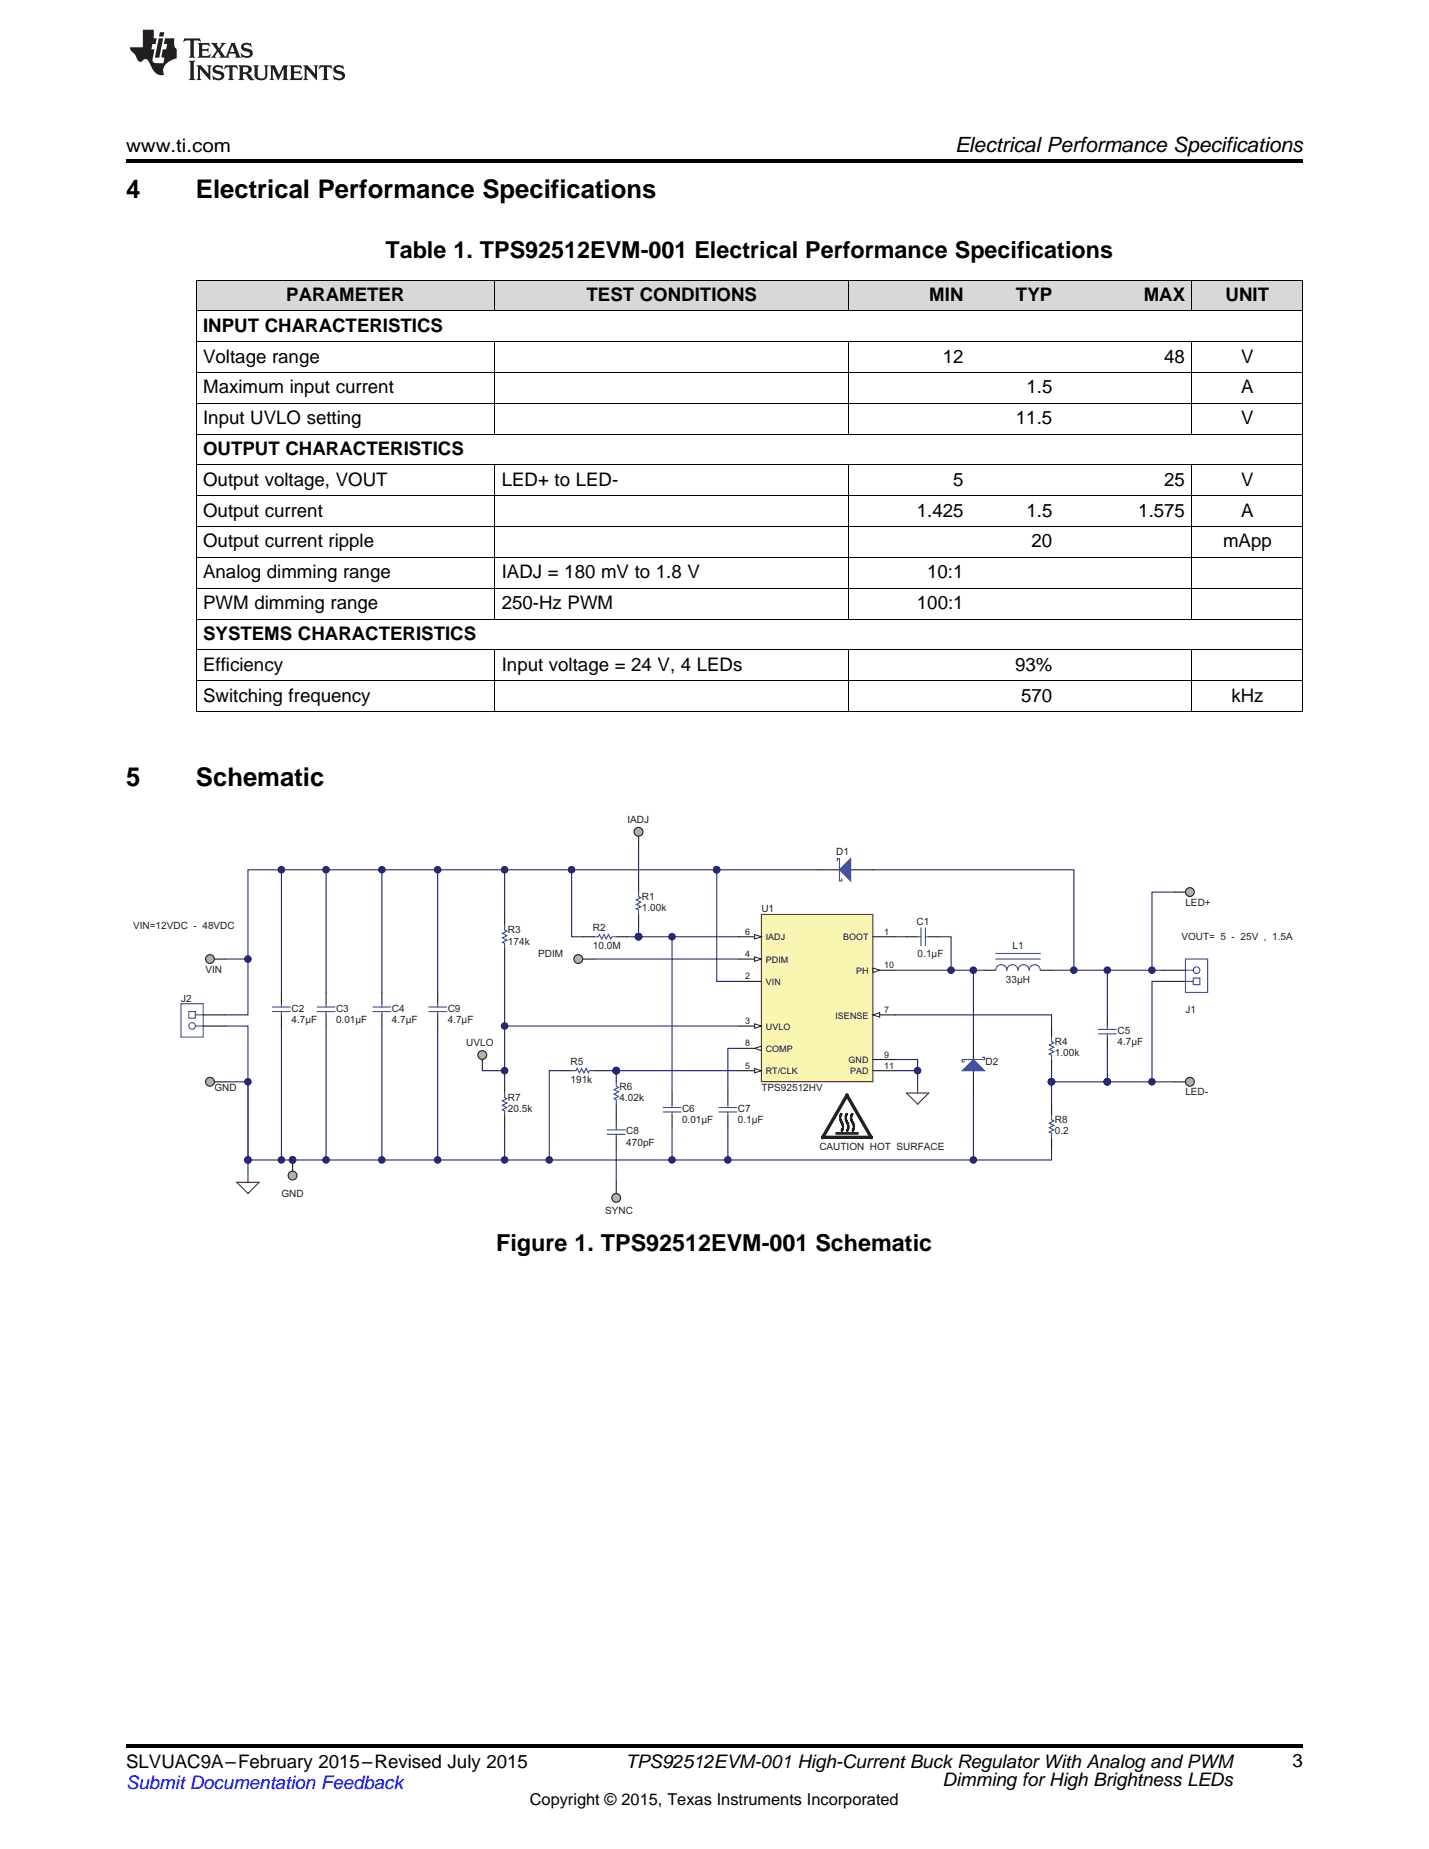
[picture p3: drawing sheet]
<svg xmlns="http://www.w3.org/2000/svg" width="216mm" height="279mm" viewBox="0 0 216 279" stroke-linecap="round" stroke-linejoin="round" font-family="sans-serif">
<g fill="#d8d8d8">
<path d="M29.6 42.4h45.2v4.6h-45.2z"/>
<path d="M74.8 42.4h53.5v4.6h-53.5z"/>
<path d="M128.3 42.4h18.4v4.6h-18.4z"/>
<path d="M146.7 42.4h13.4v4.6h-13.4z"/>
<path d="M160.1 42.4h20v4.6h-20z"/>
<path d="M180.1 42.4h16.7v4.6h-16.7z"/>
</g>
<path d="M19 263.5h177.8v.6h-177.8z" fill="#000"/>
<circle cx="31.7" cy="144.9" r=".67" fill="#b2adaf"/>
<g fill="none" stroke="#231f20" stroke-width=".17">
<path d="M32.4 144.9h1.7M49.3 150v1.7M49.3 153.4v1.6"/>
<circle cx="31.7" cy="144.9" r=".67"/>
</g>
<path d="M47.9 152.2h2.7M47.9 152.9h2.7M49.3 151.7v.5M49.3 152.9v.5" fill="none" stroke="#3853a3" stroke-width=".17"/>
<circle cx="72.9" cy="159.4" r=".67" fill="#b2adaf"/>
<g fill="none" stroke="#231f20" stroke-width=".17">
<path d="M72.9 160.1v1.7"/>
<circle cx="72.9" cy="159.4" r=".67"/>
</g>
<circle cx="44.2" cy="177.6" r=".67" fill="#b2adaf"/>
<g fill="none" stroke="#231f20" stroke-width=".17">
<path d="M44.2 175.3v1.7"/>
<circle cx="44.2" cy="177.6" r=".67"/>
</g>
<circle cx="44.2" cy="175.3" r=".5" fill="#272872"/>
<circle cx="44.2" cy="175.3" r=".5" fill="none" stroke="#272872" stroke-width=".15"/>
<circle cx="44.2" cy="175.3" r=".5" fill="#272872"/>
<circle cx="44.2" cy="175.3" r=".5" fill="none" stroke="#272872" stroke-width=".15"/>
<circle cx="31.7" cy="163.5" r=".67" fill="#b2adaf"/>
<g fill="none" stroke="#231f20" stroke-width=".17">
<path d="M32.4 163.5h1.7M93.1 161.8v1.7"/>
<circle cx="31.7" cy="163.5" r=".67"/>
</g>
<circle cx="93.1" cy="161.8" r=".5" fill="#272872"/>
<circle cx="93.1" cy="161.8" r=".5" fill="none" stroke="#272872" stroke-width=".15"/>
<path d="M93.1 166.9v1.6" fill="none" stroke="#231f20" stroke-width=".17"/>
<path d="M93.1 163.5v.7l.3 .1-.6 .4 .6 .3-.6 .3 .6 .4-.6 .3 .3 .2v.7" fill="none" stroke="#3853a3" stroke-width=".17"/>
<circle cx="93.1" cy="161.8" r=".5" fill="#272872"/>
<circle cx="93.1" cy="161.8" r=".5" fill="none" stroke="#272872" stroke-width=".15"/>
<path d="M137 141.6h1.6M140.3 141.6h1.7M158.9 155v1.7M93.1 168.5v1.7M93.1 171.9v1.7M158.9 160.1v1.7" fill="none" stroke="#231f20" stroke-width=".17"/>
<path d="M138.6 141.6h.5M139.1 140.2v2.7M139.8 140.2v2.7M139.8 141.6h.5M158.9 156.7v.7l.3 .2-.7 .3 .7 .3-.7 .4 .7 .3-.7 .4 .4 .1v.7M91.8 170.7h2.7M91.8 171.4h2.7M93.1 170.2v.5M93.1 171.4v.5" fill="none" stroke="#3853a3" stroke-width=".17"/>
<circle cx="179.8" cy="163.5" r=".67" fill="#b2adaf"/>
<g fill="none" stroke="#231f20" stroke-width=".17">
<path d="M177.4 163.5h1.7"/>
<circle cx="179.8" cy="163.5" r=".67"/>
</g>
<circle cx="179.8" cy="134.8" r=".67" fill="#b2adaf"/>
<g fill="none" stroke="#231f20" stroke-width=".17">
<path d="M177.4 134.8h1.7"/>
<circle cx="179.8" cy="134.8" r=".67"/>
</g>
<path d="M123.5 131.4h-15.2v16.9h3.4" fill="none" stroke="#272872" stroke-width=".17"/>
<circle cx="108.3" cy="131.4" r=".5" fill="#272872"/>
<circle cx="108.3" cy="131.4" r=".5" fill="none" stroke="#272872" stroke-width=".15"/>
<path d="M108.3 131.4h-70.8v22h-3.4" fill="none" stroke="#272872" stroke-width=".17"/>
<circle cx="108.3" cy="131.4" r=".5" fill="#272872"/>
<circle cx="108.3" cy="131.4" r=".5" fill="none" stroke="#272872" stroke-width=".15"/>
<path d="M34.1 144.9h3.4" fill="none" stroke="#272872" stroke-width=".17"/>
<circle cx="37.5" cy="144.9" r=".5" fill="#272872"/>
<circle cx="37.5" cy="144.9" r=".5" fill="none" stroke="#272872" stroke-width=".15"/>
<path d="M76.2 131.4v6.8" fill="none" stroke="#272872" stroke-width=".17"/>
<circle cx="76.2" cy="131.4" r=".5" fill="#272872"/>
<circle cx="76.2" cy="131.4" r=".5" fill="none" stroke="#272872" stroke-width=".15"/>
<path d="M135.3 146.6h13.5M142 141.6h1.7v5" fill="none" stroke="#272872" stroke-width=".17"/>
<circle cx="143.7" cy="146.6" r=".5" fill="#272872"/>
<circle cx="143.7" cy="146.6" r=".5" fill="none" stroke="#272872" stroke-width=".15"/>
<path d="M177.4 134.8h-3.4v11.8M158.9 146.6h16.8" fill="none" stroke="#272872" stroke-width=".17"/>
<circle cx="174" cy="146.6" r=".5" fill="#272872"/>
<circle cx="174" cy="146.6" r=".5" fill="none" stroke="#272872" stroke-width=".15"/>
<path d="M131.9 131.4h30.3v15.2" fill="none" stroke="#272872" stroke-width=".17"/>
<circle cx="162.2" cy="146.6" r=".5" fill="#272872"/>
<circle cx="162.2" cy="146.6" r=".5" fill="none" stroke="#272872" stroke-width=".15"/>
<path d="M35.8 178.7h3.3l-1.6 1.6zM37.5 177v1.7" fill="none" stroke="#7e1315" stroke-width=".17"/>
<path d="M57.7 155v20.3M76.2 144.9v18.6" fill="none" stroke="#272872" stroke-width=".17"/>
<circle cx="57.7" cy="175.3" r=".5" fill="#272872"/>
<circle cx="57.7" cy="175.3" r=".5" fill="none" stroke="#272872" stroke-width=".15"/>
<path d="M49.3 155v20.3" fill="none" stroke="#272872" stroke-width=".17"/>
<circle cx="49.3" cy="175.3" r=".5" fill="#272872"/>
<circle cx="49.3" cy="175.3" r=".5" fill="none" stroke="#272872" stroke-width=".15"/>
<path d="M42.5 155v20.3" fill="none" stroke="#272872" stroke-width=".17"/>
<circle cx="42.5" cy="175.3" r=".5" fill="#272872"/>
<circle cx="42.5" cy="175.3" r=".5" fill="none" stroke="#272872" stroke-width=".15"/>
<path d="M42.5 131.4v18.6" fill="none" stroke="#272872" stroke-width=".17"/>
<circle cx="42.5" cy="131.4" r=".5" fill="#272872"/>
<circle cx="42.5" cy="131.4" r=".5" fill="none" stroke="#272872" stroke-width=".15"/>
<path d="M49.3 131.4v18.6" fill="none" stroke="#272872" stroke-width=".17"/>
<circle cx="49.3" cy="131.4" r=".5" fill="#272872"/>
<circle cx="49.3" cy="131.4" r=".5" fill="none" stroke="#272872" stroke-width=".15"/>
<path d="M57.7 131.4v18.6" fill="none" stroke="#272872" stroke-width=".17"/>
<circle cx="57.7" cy="131.4" r=".5" fill="#272872"/>
<circle cx="57.7" cy="131.4" r=".5" fill="none" stroke="#272872" stroke-width=".15"/>
<path d="M76.2 170.2v5.1" fill="none" stroke="#272872" stroke-width=".17"/>
<circle cx="76.2" cy="175.3" r=".5" fill="#272872"/>
<circle cx="76.2" cy="175.3" r=".5" fill="none" stroke="#272872" stroke-width=".15"/>
<path d="M76.2 155h35.5" fill="none" stroke="#272872" stroke-width=".17"/>
<circle cx="76.2" cy="155" r=".5" fill="#272872"/>
<circle cx="76.2" cy="155" r=".5" fill="none" stroke="#272872" stroke-width=".15"/>
<circle cx="87.4" cy="144.9" r=".67" fill="#b2adaf"/>
<g fill="none" stroke="#231f20" stroke-width=".17">
<path d="M88 144.9h1.7"/>
<circle cx="87.4" cy="144.9" r=".67"/>
</g>
<path d="M89.7 144.9h22M72.9 161.8h3.3" fill="none" stroke="#272872" stroke-width=".17"/>
<circle cx="76.2" cy="161.8" r=".5" fill="#272872"/>
<circle cx="76.2" cy="161.8" r=".5" fill="none" stroke="#272872" stroke-width=".15"/>
<path d="M93.1 161.8h18.6" fill="none" stroke="#272872" stroke-width=".17"/>
<circle cx="93.1" cy="161.8" r=".5" fill="#272872"/>
<circle cx="93.1" cy="161.8" r=".5" fill="none" stroke="#272872" stroke-width=".15"/>
<path d="M84.7 161.8h-1.7v13.5M93.1 173.6v5.1" fill="none" stroke="#272872" stroke-width=".17"/>
<circle cx="83" cy="175.3" r=".5" fill="#272872"/>
<circle cx="83" cy="175.3" r=".5" fill="none" stroke="#272872" stroke-width=".15"/>
<path d="M137 165.2h3.3l-1.7 1.7zM138.6 163.5v1.7" fill="none" stroke="#7e1315" stroke-width=".17"/>
<path d="M110 170.2v5.1" fill="none" stroke="#272872" stroke-width=".17"/>
<circle cx="110" cy="175.3" r=".5" fill="#272872"/>
<circle cx="110" cy="175.3" r=".5" fill="none" stroke="#272872" stroke-width=".15"/>
<path d="M147.1 146.6v10.1" fill="none" stroke="#272872" stroke-width=".17"/>
<circle cx="147.1" cy="146.6" r=".5" fill="#272872"/>
<circle cx="147.1" cy="146.6" r=".5" fill="none" stroke="#272872" stroke-width=".15"/>
<path d="M147.1 165.2v10.1" fill="none" stroke="#272872" stroke-width=".17"/>
<circle cx="147.1" cy="175.3" r=".5" fill="#272872"/>
<circle cx="147.1" cy="175.3" r=".5" fill="none" stroke="#272872" stroke-width=".15"/>
<path d="M135.3 153.4h23.6v1.6M158.9 161.8v1.7" fill="none" stroke="#272872" stroke-width=".17"/>
<circle cx="158.9" cy="163.5" r=".5" fill="#272872"/>
<circle cx="158.9" cy="163.5" r=".5" fill="none" stroke="#272872" stroke-width=".15"/>
<path d="M34.1 155h3.4v22M34.1 163.5h3.4v11.8M158.9 173.6v1.7" fill="none" stroke="#272872" stroke-width=".17"/>
<circle cx="37.5" cy="163.5" r=".5" fill="#272872"/>
<circle cx="37.5" cy="163.5" r=".5" fill="none" stroke="#272872" stroke-width=".15"/>
<circle cx="37.5" cy="175.3" r=".5" fill="#272872"/>
<circle cx="37.5" cy="175.3" r=".5" fill="none" stroke="#272872" stroke-width=".15"/>
<path d="M37.5 175.3h121.4" fill="none" stroke="#272872" stroke-width=".17"/>
<circle cx="37.5" cy="175.3" r=".5" fill="#272872"/>
<circle cx="37.5" cy="175.3" r=".5" fill="none" stroke="#272872" stroke-width=".15"/>
<path d="M167.3 163.5h10.1" fill="none" stroke="#272872" stroke-width=".17"/>
<circle cx="167.3" cy="163.5" r=".5" fill="#272872"/>
<circle cx="167.3" cy="163.5" r=".5" fill="none" stroke="#272872" stroke-width=".15"/>
<path d="M167.3 158.4v5.1" fill="none" stroke="#272872" stroke-width=".17"/>
<circle cx="167.3" cy="163.5" r=".5" fill="#272872"/>
<circle cx="167.3" cy="163.5" r=".5" fill="none" stroke="#272872" stroke-width=".15"/>
<path d="M167.3 146.6v6.8" fill="none" stroke="#272872" stroke-width=".17"/>
<circle cx="167.3" cy="146.6" r=".5" fill="#272872"/>
<circle cx="167.3" cy="146.6" r=".5" fill="none" stroke="#272872" stroke-width=".15"/>
<path d="M175.7 148.3h-1.7v15.2" fill="none" stroke="#272872" stroke-width=".17"/>
<circle cx="174" cy="163.5" r=".5" fill="#272872"/>
<circle cx="174" cy="163.5" r=".5" fill="none" stroke="#272872" stroke-width=".15"/>
<path d="M158.9 163.5v3.4" fill="none" stroke="#272872" stroke-width=".17"/>
<circle cx="158.9" cy="163.5" r=".5" fill="#272872"/>
<circle cx="158.9" cy="163.5" r=".5" fill="none" stroke="#272872" stroke-width=".15"/>
<path d="M158.9 163.5h8.4" fill="none" stroke="#272872" stroke-width=".17"/>
<circle cx="167.3" cy="163.5" r=".5" fill="#272872"/>
<circle cx="167.3" cy="163.5" r=".5" fill="none" stroke="#272872" stroke-width=".15"/>
<circle cx="158.9" cy="163.5" r=".5" fill="#272872"/>
<circle cx="158.9" cy="163.5" r=".5" fill="none" stroke="#272872" stroke-width=".15"/>
<path d="M135.3 141.6h1.7M101.5 170.2v5.1" fill="none" stroke="#272872" stroke-width=".17"/>
<path d="M101.5 165.2v1.7M101.5 168.5v1.7" fill="none" stroke="#231f20" stroke-width=".17"/>
<path d="M100.2 167.4h2.7M100.2 168h2.7M101.5 166.9v.5M101.5 168v.5" fill="none" stroke="#3853a3" stroke-width=".17"/>
<circle cx="101.5" cy="175.3" r=".5" fill="#272872"/>
<circle cx="101.5" cy="175.3" r=".5" fill="none" stroke="#272872" stroke-width=".15"/>
<circle cx="96.5" cy="125.7" r=".67" fill="#b2adaf"/>
<g fill="none" stroke="#231f20" stroke-width=".17">
<path d="M96.5 126.4v1.7"/>
<circle cx="96.5" cy="125.7" r=".67"/>
</g>
<path d="M96.5 141.6h15.2" fill="none" stroke="#272872" stroke-width=".17"/>
<circle cx="96.5" cy="141.5" r=".5" fill="#272872"/>
<circle cx="96.5" cy="141.5" r=".5" fill="none" stroke="#272872" stroke-width=".15"/>
<path d="M101.5 141.6v23.6" fill="none" stroke="#272872" stroke-width=".17"/>
<circle cx="101.5" cy="141.5" r=".5" fill="#272872"/>
<circle cx="101.5" cy="141.5" r=".5" fill="none" stroke="#272872" stroke-width=".15"/>
<path d="M135.3 160.1h3.3v3.4M135.3 161.8h3.3" fill="none" stroke="#272872" stroke-width=".17"/>
<circle cx="138.6" cy="161.8" r=".5" fill="#272872"/>
<circle cx="138.6" cy="161.8" r=".5" fill="none" stroke="#272872" stroke-width=".15"/>
<path d="M111.7 158.4h-1.7v6.8" fill="none" stroke="#272872" stroke-width=".17"/>
<path d="M179.1 144.9h3.4v5.1h-3.4z" fill="#fff"/>
<path d="M179.1 144.9h3.4v5.1h-3.4zM179.1 146.6h1.2" fill="none" stroke="#3853a3" stroke-width=".17"/>
<circle cx="180.8" cy="146.6" r=".5" fill="#fff"/>
<g fill="none" stroke="#3853a3" stroke-width=".17">
<path d="M179.1 148.3h1.2"/>
<circle cx="180.8" cy="146.6" r=".5"/>
</g>
<path d="M175.7 148.3h3.4M175.7 146.6h3.4" fill="none" stroke="#231f20" stroke-width=".17"/>
<path d="M180.3 147.8h1v1h-1z" fill="#fff"/>
<path d="M180.3 147.8h1v1h-1z" fill="none" stroke="#3853a3" stroke-width=".17"/>
<circle cx="93.1" cy="181" r=".67" fill="#b2adaf"/>
<g fill="none" stroke="#231f20" stroke-width=".17">
<path d="M93.1 178.7v1.6"/>
<circle cx="93.1" cy="181" r=".67"/>
</g>
<path d="M91.4 161.8h1.7" fill="none" stroke="#272872" stroke-width=".17"/>
<circle cx="93.1" cy="161.8" r=".5" fill="#272872"/>
<circle cx="93.1" cy="161.8" r=".5" fill="none" stroke="#272872" stroke-width=".15"/>
<path d="M96.5 133.1v1.7M96.5 138.2v1.7M88 141.6h1.7M93.1 141.6h1.7" fill="none" stroke="#231f20" stroke-width=".17"/>
<path d="M96.5 134.8v.7l.3 .1-.7 .4 .7 .3-.7 .4 .7 .3-.7 .3 .4 .2v.7M89.7 141.6h.7l.2-.4 .3 .7 .4-.7 .3 .7 .3-.7 .4 .7 .1-.3h.7" fill="none" stroke="#3853a3" stroke-width=".17"/>
<path d="M94.8 141.6h1.7" fill="none" stroke="#272872" stroke-width=".17"/>
<circle cx="96.5" cy="141.5" r=".5" fill="#272872"/>
<circle cx="96.5" cy="141.5" r=".5" fill="none" stroke="#272872" stroke-width=".15"/>
<path d="M96.5 128.1v5M96.5 139.9v1.7" fill="none" stroke="#272872" stroke-width=".17"/>
<circle cx="96.5" cy="141.5" r=".5" fill="#272872"/>
<circle cx="96.5" cy="141.5" r=".5" fill="none" stroke="#272872" stroke-width=".15"/>
<path d="M86.4 131.4v10.2h1.6" fill="none" stroke="#272872" stroke-width=".17"/>
<circle cx="86.4" cy="131.4" r=".5" fill="#272872"/>
<circle cx="86.4" cy="131.4" r=".5" fill="none" stroke="#272872" stroke-width=".15"/>
<path d="M76.2 138.2v1.7M76.2 143.2v1.7M148.8 146.6h1.6M157.2 146.6h1.7M76.2 163.5v1.7M76.2 168.5v1.7M84.7 161.8h1.7M89.7 161.8h1.7M110 165.2v1.7M110 168.5v1.7" fill="none" stroke="#231f20" stroke-width=".17"/>
<path d="M76.2 139.9v.6l.4 .2-.7 .3 .7 .4-.7 .3 .7 .4-.7 .3 .3 .2v.6M150.4 144.9h6.8M150.4 144.1h6.8M152.1 146.6a.83 .83 0 0 0-.8-.8 .83 .83 0 0 0-.9 .8M155.5 146.6a.84 .84 0 0 0-.9-.8 .84 .84 0 0 0-.8 .8 .83 .83 0 0 0-.8-.8 .83 .83 0 0 0-.9 .8M157.2 146.6a.83 .83 0 0 0-.9-.8 .83 .83 0 0 0-.8 .8M76.2 165.2v.6l.4 .2-.7 .3 .7 .4-.7 .3 .7 .4-.7 .3 .3 .2v.6M86.4 161.8h.6l.2-.3 .3 .6 .4-.6 .3 .6 .4-.6 .3 .6 .2-.3h.6M108.6 167.4h2.7M108.6 168h2.7M110 166.9v.5M110 168v.5" fill="none" stroke="#3853a3" stroke-width=".17"/>
<path d="M128 165.5l3.6 6.4" fill="none" stroke="#231f20" stroke-width=".51"/>
<circle cx="128" cy="165.5" r=".2" fill="#231f20"/>
<circle cx="128" cy="165.5" r=".2" fill="none" stroke="#231f20" stroke-width=".15"/>
<circle cx="131.6" cy="171.9" r=".2" fill="#231f20"/>
<circle cx="131.6" cy="171.9" r=".2" fill="none" stroke="#231f20" stroke-width=".15"/>
<path d="M128 165.5l-3.7 6.4" fill="none" stroke="#231f20" stroke-width=".51"/>
<circle cx="124.3" cy="171.9" r=".2" fill="#231f20"/>
<circle cx="124.3" cy="171.9" r=".2" fill="none" stroke="#231f20" stroke-width=".15"/>
<circle cx="128" cy="165.5" r=".2" fill="#231f20"/>
<circle cx="128" cy="165.5" r=".2" fill="none" stroke="#231f20" stroke-width=".15"/>
<path d="M124.3 171.9h7.3" fill="none" stroke="#231f20" stroke-width=".51"/>
<circle cx="124.3" cy="171.9" r=".2" fill="#231f20"/>
<circle cx="124.3" cy="171.9" r=".2" fill="none" stroke="#231f20" stroke-width=".15"/>
<circle cx="131.6" cy="171.9" r=".2" fill="#231f20"/>
<circle cx="131.6" cy="171.9" r=".2" fill="none" stroke="#231f20" stroke-width=".15"/>
<path d="M126.3 171.2h3.3v.2h-3.3zM126.4 171.3h3.1M127.1 168.3l.1 .1-.2 .6 .4 1.2-.2 .7-.1-.1 .2-.3v-.4l-.4-1v-.5zM127.9 168.3h.1l-.1 .3-.1 .4 .5 1.2-.3 .7-.1-.1 .2-.3v-.4l-.4-1v-.5zM128.7 168.3h.2l-.2 .4v.4l.4 1.1-.2 .7-.1-.1 .1-.3v-.4l-.4-1v-.5z" fill="none" stroke="#231f20" stroke-width=".17"/>
<path d="M27.3 151.7h3.4v5h-3.4z" fill="#fff"/>
<path d="M27.3 151.7h3.4v5h-3.4zM29.5 155h1.2" fill="none" stroke="#3853a3" stroke-width=".17"/>
<circle cx="29" cy="155" r=".5" fill="#fff"/>
<g fill="none" stroke="#3853a3" stroke-width=".17">
<path d="M29.5 153.4h1.2"/>
<circle cx="29" cy="155" r=".5"/>
</g>
<path d="M30.7 153.4h3.4M30.7 155h3.4" fill="none" stroke="#231f20" stroke-width=".17"/>
<path d="M28.5 152.9h1v.9h-1z" fill="#fff"/>
<path d="M28.5 152.9h1v.9h-1z" fill="none" stroke="#3853a3" stroke-width=".17"/>
<path d="M115 138.2h16.9v25.3h-16.9z" fill="#faf6b2"/>
<path d="M115 138.2h16.9v25.3h-16.9z" fill="none" stroke="#7e1315" stroke-width=".15"/>
<path d="M111.7 148.3h3.3M111.7 155h3.3M131.9 141.6h3.4" fill="none" stroke="#231f20" stroke-width=".17"/>
<path d="M114 154.7l1 .3-1 .4z" fill="#fff"/>
<path d="M114 154.7l1 .3-1 .4z" fill="none" stroke="#231f20" stroke-width=".15"/>
<path d="M111.7 144.9h3.3" fill="none" stroke="#231f20" stroke-width=".17"/>
<path d="M114 144.6l1 .3-1 .4z" fill="#fff"/>
<path d="M114 144.6l1 .3-1 .4z" fill="none" stroke="#231f20" stroke-width=".15"/>
<path d="M111.7 161.8h3.3" fill="none" stroke="#231f20" stroke-width=".17"/>
<path d="M114 161.5l1 .3-1 .3z" fill="#fff"/>
<path d="M114 161.5l1 .3-1 .3z" fill="none" stroke="#231f20" stroke-width=".15"/>
<path d="M111.7 141.6h3.3" fill="none" stroke="#231f20" stroke-width=".17"/>
<path d="M114 141.2l1 .4-1 .3z" fill="#fff"/>
<path d="M114 141.2l1 .4-1 .3z" fill="none" stroke="#231f20" stroke-width=".15"/>
<path d="M131.9 153.4h3.4" fill="none" stroke="#231f20" stroke-width=".17"/>
<path d="M131.9 153.4l1-.4v.7z" fill="#fff"/>
<path d="M131.9 153.4l1-.4v.7z" fill="none" stroke="#231f20" stroke-width=".15"/>
<path d="M111.7 158.4h3.3" fill="none" stroke="#231f20" stroke-width=".17"/>
<path d="M114 158.4l1-.3v.7z" fill="#fff"/>
<path d="M114 158.4l1-.3v.7z" fill="none" stroke="#231f20" stroke-width=".15"/>
<path d="M131.9 146.6h3.4M131.9 160.1h3.4" fill="none" stroke="#231f20" stroke-width=".17"/>
<path d="M131.9 146.3l1 .3-1 .3z" fill="#fff"/>
<path d="M131.9 146.3l1 .3-1 .3z" fill="none" stroke="#231f20" stroke-width=".15"/>
<path d="M147.1 156.7v3.4M167.3 153.4v1.6M167.3 156.7v1.7M131.9 161.8h3.4M147.1 161.8v3.4" fill="none" stroke="#231f20" stroke-width=".17"/>
<path d="M166 155.6h2.7M166 156.2h2.7M167.3 155v.6M167.3 156.2v.5" fill="none" stroke="#3853a3" stroke-width=".17"/>
<path d="M147.1 160.1l1.7 1.7h-3.4z" fill="#3853a3"/>
<g fill="none" stroke="#3853a3" stroke-width=".17">
<path d="M41.2 152.2h2.7M41.2 152.9h2.7M42.5 151.7v.5M42.5 152.9v.5M56.3 152.2h2.7M56.3 152.9h2.7M57.7 151.7v.5M57.7 152.9v.5M64.8 152.2h2.7M64.8 152.9h2.7M66.1 151.7v.5M66.1 152.9v.5"/>
<path d="M148.4 159.8h.4v.3h-3.4v.3h.3M147.1 160.1l1.7 1.7h-3.4z"/>
</g>
<path d="M42.5 150v1.7M42.5 153.4v1.6M57.7 150v1.7M57.7 153.4v1.6M66.1 150v1.7M66.1 153.4v1.6" fill="none" stroke="#231f20" stroke-width=".17"/>
<path d="M66.1 131.4v18.6" fill="none" stroke="#272872" stroke-width=".17"/>
<circle cx="66.1" cy="131.4" r=".5" fill="#272872"/>
<circle cx="66.1" cy="131.4" r=".5" fill="none" stroke="#272872" stroke-width=".15"/>
<path d="M66.1 155v20.3" fill="none" stroke="#272872" stroke-width=".17"/>
<circle cx="66.1" cy="175.3" r=".5" fill="#272872"/>
<circle cx="66.1" cy="175.3" r=".5" fill="none" stroke="#272872" stroke-width=".15"/>
<path d="M123.5 131.4h3.3M128.5 131.4h3.4M158.9 166.9v1.6M158.9 171.9v1.7" fill="none" stroke="#231f20" stroke-width=".17"/>
<path d="M158.9 168.5v.7l.3 .2-.7 .3 .7 .4-.7 .3 .7 .3-.7 .4 .4 .1v.7" fill="none" stroke="#3853a3" stroke-width=".17"/>
<path d="M128.5 129.7v3.4l-1.7-1.7z" fill="#3853a3"/>
<path d="M126.5 130.1v-.4h.3v3.4h.4v-.3M128.5 129.7v3.4l-1.7-1.7z" fill="none" stroke="#3853a3" stroke-width=".17"/>
<g fill="none" stroke="#000" stroke-width=".15">
<path d="M29.6 56.3h167.2M29.6 51.6h167.2M29.6 47h167.2M29.6 42.3h167.2M29.7 42.4v65.2M74.7 42.4v4.6M74.7 51.7v14M128.2 42.4v4.6M128.2 51.7v14M180.1 42.4v4.6M180.1 51.7v14M196.8 42.4v65.2"/>
<path d="M29.6 79.6h167.2M29.6 74.9h167.2M29.6 70.3h167.2M29.6 65.6h167.2M29.6 60.9h167.2M74.7 70.3v23.3M128.2 70.3v23.3M180.1 70.3v23.3M29.6 98.2h167.2M29.6 93.5h167.2M29.6 88.9h167.2M29.6 84.2h167.2"/>
<path d="M74.7 98.2v9.4M128.2 98.2v9.4M180.1 98.2v9.4M29.6 107.5h167.2M29.6 102.9h167.2"/>
</g>
<path d="M19 24h177.8v.6h-177.8z" fill="#000"/>
<g fill="#231f20">
<path d="M27.8 5.8l-.1 .6a1 1 0 0 1 1-.3l.1 2.3-.3 .3h1l-.2-.3v-2.3a1.27 1.27 0 0 1 1.1 .2l-.2-.5zM29.9 6.5l.2 .4v1.5l-.2 .3h1.8l.1-.5a1.12 1.12 0 0 1-1.2 .2v-.7h.5l.4 .2v-.7l-.4 .2h-.5v-.5l.1-.1a1.3 1.3 0 0 1 1.1 .2l-.2-.5zM31.9 6.5l.9 1.1-.6 .8-.4 .3h.9l-.2-.2 .4-.7 .5 .7-.2 .2h1.5l-.2-.2 .1-.4h.9l.2 .4-.2 .2h.9l-.2-.3-.7-1.9h-.5l-.9 2.1-.8-1.1 .8-1h-.8l.2 .1v.2l-.4 .5-.4-.6 .2-.2zM35.1 6.9l.4 .9h-.8zM36.6 6.6a.63 .63 0 0 0-.2 .7 .63 .63 0 0 0 .6 .4l.6 .2 .2 .2a.75 .75 0 0 1-.8 .4 .75 .75 0 0 1-.6-.5l.1 .7 .2-.1a.89 .89 0 0 0 1 .1 .89 .89 0 0 0 .5-.9 1.4 1.4 0 0 0-1.3-.6l-.1-.2 .1-.1a1.04 1.04 0 0 1 1.1 .2l-.1-.6h-.3a1.01 1.01 0 0 0-1 .1zM28.5 9.2l.3 .3v2.2l-.3 .4h1l-.2-.4v-2.2l.2-.3zM29.7 9.9l.2 .3v1.5l-.2 .4h.7l-.2-.4v-1.3l1.6 1.7v-1.9l.2-.3h-.7l.2 .3v.9l-1.1-1.2zM32.3 10a.62 .62 0 0 0-.2 .7 .62 .62 0 0 0 .6 .4l.6 .2 .2 .2a.76 .76 0 0 1-.8 .4 .76 .76 0 0 1-.6-.5l.1 .7 .2-.1a.89 .89 0 0 0 1 .1 .89 .89 0 0 0 .4-.9 1.4 1.4 0 0 0-1.2-.6v-.3a1.04 1.04 0 0 1 1.1 .1l-.1-.5h-.3a1.02 1.02 0 0 0-1 .1zM34 9.9l-.1 .6a.61 .61 0 0 1 .7-.3l.1 1.5-.3 .4h1l-.3-.4 .1-1.5a.78 .78 0 0 1 .8 .2l-.2-.5zM36 9.9l.2 .3v1.5l-.2 .4h.9l-.2-.2v-.7h.2a.93 .93 0 0 1 .7 .7 .61 .61 0 0 0 .8 .1l-.2-.1-.5-.6-.3-.2a.58 .58 0 0 0 .6-.6 .58 .58 0 0 0-.5-.6zM36.7 10.2l.1-.1a.45 .45 0 0 1 .6 .1 .45 .45 0 0 1 .1 .5l-.2 .2h-.6zM38.2 9.9l.2 .2a2.17 2.17 0 0 0 .4 1.9 .99 .99 0 0 0 1.6-.7v-1.1l.2-.3h-.7l.1 .2a1.92 1.92 0 0 1-.1 1.7 .6 .6 0 0 1-1-.5v-1.1l.2-.3zM40.7 9.9l.2 .3v1.5l-.2 .4h.7l-.2-.4v-1.4l.8 1.8 .9-1.8v1.4l-.2 .4h.9l-.3-.4v-1.5l.3-.3h-.8l-.6 1.4-.7-1.4zM43.7 9.9l.3 .3v1.5l-.3 .4h1.9l.1-.6a1.12 1.12 0 0 1-1.2 .3l-.1-.7h.6l.4 .1v-.6l-.4 .2h-.6v-.5l.2-.2a1.31 1.31 0 0 1 1.1 .3l-.2-.5zM45.8 9.9l.2 .3v1.5l-.2 .4h.8l-.3-.4v-1.3l1.6 1.7v-1.9l.2-.3h-.7l.2 .3v.9l-1.1-1.2zM48.3 9.9l-.1 .6a.61 .61 0 0 1 .7-.3v1.5l-.2 .4h.9l-.2-.4v-1.5a.78 .78 0 0 1 .8 .2l-.1-.5zM50.6 10a.62 .62 0 0 0-.2 .7 .62 .62 0 0 0 .6 .4l.6 .2 .1 .2a.76 .76 0 0 1-.7 .4 .76 .76 0 0 1-.6-.5l.1 .7 .2-.1a.89 .89 0 0 0 1 .1 .89 .89 0 0 0 .4-.9 1.4 1.4 0 0 0-1.2-.6l-.1-.3a1.04 1.04 0 0 1 1.2 .1l-.2-.5h-.3a1.01 1.01 0 0 0-.9 .1z"/>
<path d="M21.6 4.5v2.6h-2a1.6 1.6 0 0 0 .7 1.1l.2 .2a1.16 1.16 0 0 0 .7 1l.2-.1a.56 .56 0 0 1 .5-.4 .56 .56 0 0 1 .5 .3l.4 .8a1.66 1.66 0 0 0 1.9 1.3 1.68 1.68 0 0 1 1.1-2.1l.9-.4v-1.4a.88 .88 0 0 1-.4-.8v-.8h-1.4l-.1 .9h.5l-.2 .8h-.5l-.2 .9v.2l.4 .1-.1 .9a1.93 1.93 0 0 1-1.6-.3l.2-1.8h-.4l.1-.8h.5l.2-.9h-.5v-1.3zM24 5.8l-.6 2.9h.7l.5-2.9zM24.2 4.9l-.2 .6h.7l.1-.6z"/>
</g>
<g font-size="3.9">
<text x="19" y="30">4</text>
<text x="29.6" y="30">Electrical Performance Specifications</text>
<text x="19" y="118.8">5</text>
<text x="29.6" y="118.8">Schematic</text>
</g>
<g font-size="3.5">
<text x="58.2" y="39.1">Table 1. TPS92512EVM-001 Electrical Performance Specifications</text>
<text x="75" y="189">Figure 1. TPS92512EVM-001 Schematic</text>
</g>
<text font-size="3.2" x="144.3" y="23">Electrical Performance Specifications</text>
<g font-size="2.8">
<text x="19" y="23">www.ti.com</text>
<text x="43.3" y="45.5">PARAMETER</text>
<text x="88.6" y="45.5">TEST CONDITIONS</text>
<text x="140.4" y="45.5">MIN</text>
<text x="153.5" y="45.5">TYP</text>
<text x="172.8" y="45.5">MAX</text>
<text x="185.2" y="45.5">UNIT</text>
<text x="30.7" y="50.1">INPUT CHARACTERISTICS</text>
<text x="30.7" y="54.8">Voltage range</text>
<text x="30.7" y="59.4">Maximum input current</text>
<text x="142.5" y="54.8">12</text>
<text x="155.1" y="59.4">1.5</text>
<text x="175.9" y="54.8">48</text>
<text x="187.5" y="54.8">V</text>
<text x="187.5" y="59.4">A</text>
<text x="30.7" y="64.1">Input UVLO setting</text>
<text x="153.5" y="64.1">11.5</text>
<text x="187.5" y="64.1">V</text>
<text x="30.7" y="68.8">OUTPUT CHARACTERISTICS</text>
<text x="30.7" y="73.4">Output voltage, VOUT</text>
<text x="75.8" y="73.4">LED+ to LED-</text>
<text x="144" y="73.4">5</text>
<text x="175.9" y="73.4">25</text>
<text x="187.5" y="73.4">V</text>
<text x="30.7" y="78.1">Output current</text>
<text x="30.7" y="82.7">Output current ripple</text>
<text x="138.5" y="78.1">1.425</text>
<text x="155.1" y="78.1">1.5</text>
<text x="155.9" y="82.7">20</text>
<text x="172" y="78.1">1.575</text>
<text x="184.8" y="82.7">mApp</text>
<text x="187.5" y="78.1">A</text>
<text x="30.7" y="87.4">Analog dimming range</text>
<text x="75.8" y="87.4">IADJ = 180 mV to 1.8 V</text>
<text x="140.1" y="87.4">10:1</text>
<text x="30.7" y="92">PWM dimming range</text>
<text x="75.8" y="92">250-Hz PWM</text>
<text x="138.5" y="92">100:1</text>
<text x="30.7" y="96.7">SYSTEMS CHARACTERISTICS</text>
<text x="30.7" y="101.4">Efficiency</text>
<text x="75.8" y="101.4">Input voltage = 24 V, 4 LEDs</text>
<text x="153.4" y="101.4">93%</text>
<text x="30.7" y="106">Switching frequency</text>
<text x="154.3" y="106">570</text>
<text x="186.1" y="106">kHz</text>
<text x="19" y="267.1">SLVUAC9A–February 2015–Revised July 2015</text>
<text x="94.5" y="267.1">TPS92512EVM-001 High-Current Buck Regulator With Analog and PWM</text>
<text x="142.4" y="269.9">Dimming for High Brightness LEDs</text>
<text x="195.3" y="267">3</text>
</g>
<text font-size="2.8" fill="#00f" x="19" y="270.4">Submit Documentation Feedback</text>
<text font-size="2.5" x="80" y="272.7">Copyright © 2015, Texas Instruments Incorporated</text>
<g font-size="1.5" fill="#231f20">
<text x="94.8" y="124.4">IADJ</text>
<text x="126.3" y="129.3">D1</text>
<text x="97" y="136">R1</text>
<text x="97" y="137.7">1.00k</text>
<text x="115" y="137.9">U1</text>
<text x="179.1" y="136.8">LED+</text>
<text x="20.1" y="140.4">VIN=12VDC - 48VDC</text>
<text x="76.7" y="142.8">174k</text>
<text x="76.7" y="141.1">R3</text>
<text x="89.6" y="143.4">10.0M</text>
<text x="89.6" y="140.7">R2</text>
<text x="138.5" y="139.7">C1</text>
<text x="153" y="143.4">L1</text>
<text x="178.5" y="142.1">VOUT= 5 - 25V , 1.5A</text>
<text x="31" y="147">VIN</text>
<text x="81.3" y="144.6">PDIM</text>
<text x="138.6" y="144.6">0.1µF</text>
<text x="152" y="148.5">33µH</text>
<text x="27.4" y="151.3">J2</text>
<text x="44" y="154.6">4.7µF</text>
<text x="44" y="152.9">C2</text>
<text x="50.8" y="154.6">0.01µF</text>
<text x="50.8" y="152.9">C3</text>
<text x="59.2" y="154.6">4.7µF</text>
<text x="59.2" y="152.9">C4</text>
<text x="67.6" y="154.6">4.7µF</text>
<text x="67.6" y="152.9">C9</text>
<text x="179.1" y="153">J1</text>
<text x="70.4" y="158.1">UVLO</text>
<text x="86.2" y="161">R5</text>
<text x="148.9" y="161">D2</text>
<text x="159.4" y="157.9">R4</text>
<text x="159.4" y="159.6">1.00k</text>
<text x="168.8" y="157.9">4.7µF</text>
<text x="168.8" y="156.2">C5</text>
<text x="32.4" y="164.8">GND</text>
<text x="76.7" y="166.4">R7</text>
<text x="86.2" y="163.7">191k</text>
<text x="93.6" y="166.4">4.02k</text>
<text x="93.6" y="164.7">R6</text>
<text x="115" y="164.8">TPS92512HV</text>
<text x="179.1" y="165.5">LED-</text>
<text x="76.7" y="168">20.5k</text>
<text x="94.6" y="173.1">470pF</text>
<text x="94.6" y="171.4">C8</text>
<text x="103.1" y="169.7">0.01µF</text>
<text x="103.1" y="168">C6</text>
<text x="111.5" y="169.7">0.1µF</text>
<text x="111.5" y="168">C7</text>
<text x="123.8" y="173.7">CAUTION HOT SURFACE</text>
<text x="159.4" y="171.4">0.2</text>
<text x="159.4" y="169.7">R8</text>
<text x="42.5" y="180.9">GND</text>
<text x="91.4" y="183.4">SYNC</text>
</g>
<g font-size="1.4" fill="#231f20">
<text x="112.6" y="141.3">6</text>
<text x="115.7" y="142.1">IADJ</text>
<text x="127.4" y="142.1">BOOT</text>
<text x="133.6" y="141.3">1</text>
<text x="112.6" y="148">2</text>
<text x="112.6" y="144.6">4</text>
<text x="115.7" y="148.8">VIN</text>
<text x="115.7" y="145.5">PDIM</text>
<text x="129.3" y="147.2">PH</text>
<text x="133.6" y="146.3">10</text>
<text x="112.6" y="154.8">3</text>
<text x="115.7" y="155.6">UVLO</text>
<text x="126.2" y="153.9">ISENSE</text>
<text x="133.6" y="153.1">7</text>
<text x="112.6" y="161.5">5</text>
<text x="112.6" y="158.1">8</text>
<text x="115.7" y="159">COMP</text>
<text x="128.2" y="160.7">GND</text>
<text x="133.6" y="161.5">11</text>
<text x="133.6" y="159.8">9</text>
<text x="115.7" y="162.3">RT/CLK</text>
<text x="128.4" y="162.3">PAD</text>
</g>
</svg>
